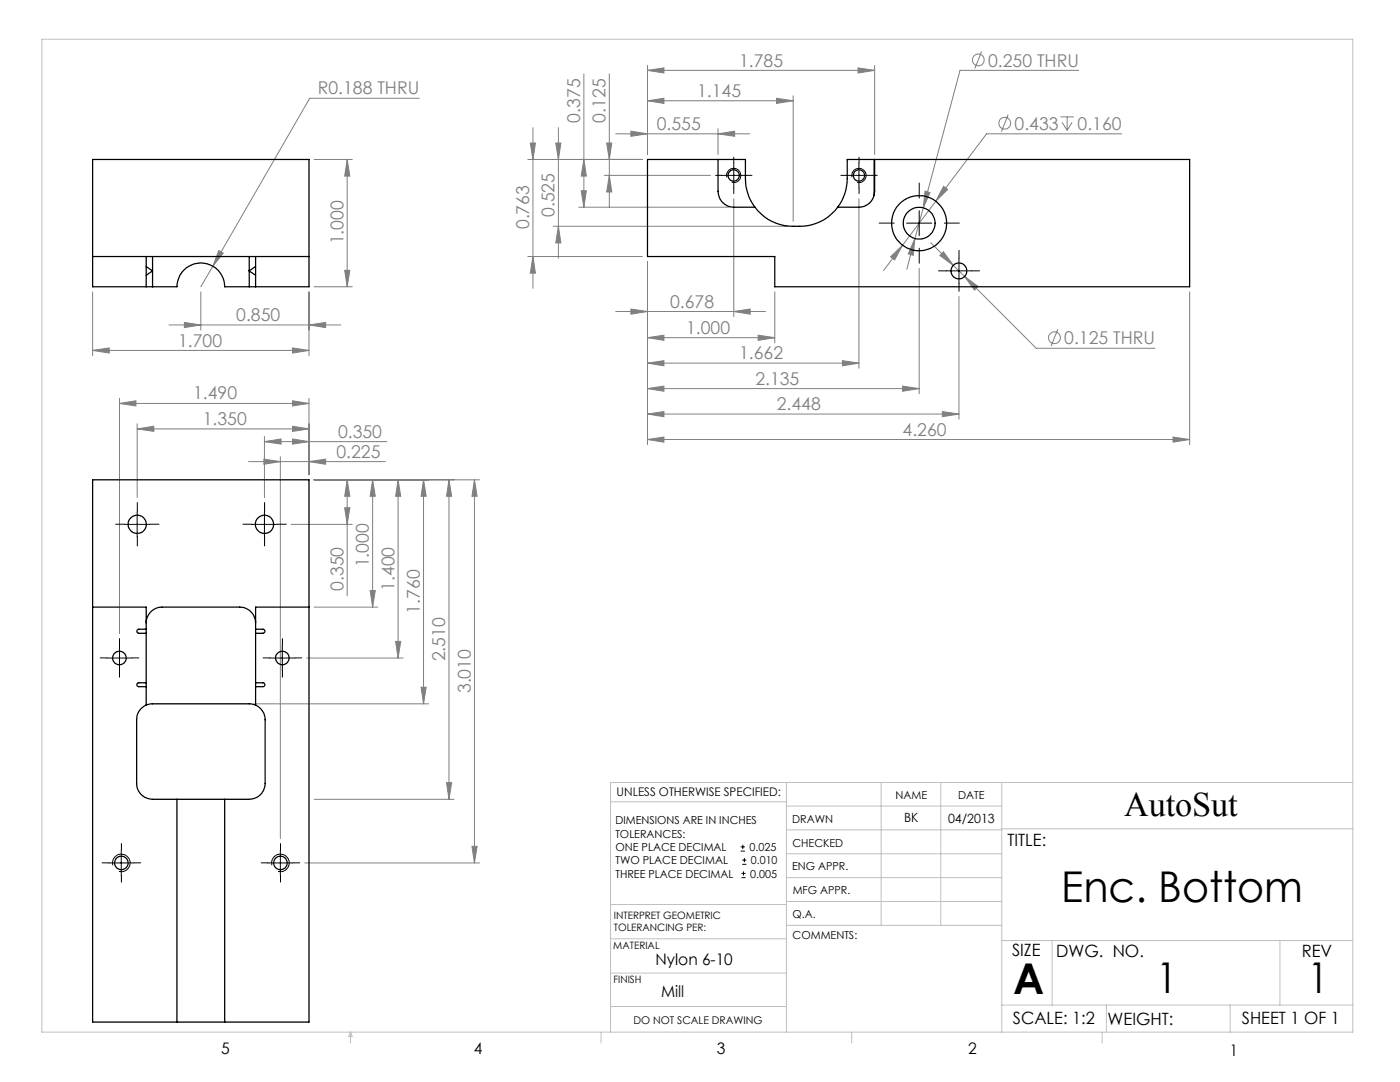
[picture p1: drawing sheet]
<svg xmlns="http://www.w3.org/2000/svg" width="279mm" height="216mm" viewBox="0 0 279 216" stroke-linecap="round" stroke-linejoin="round" font-family="sans-serif">
<g fill="none" stroke="#808080" stroke-width=".2">
<path d="M83.7 19.6h-21.9l-19.3 33.5M116.5 14.7v26.6M121.6 14.7v26.6M129.2 14l3.3-.5v1.1zM129.2 13.1v17.7M129.2 14h45.4M155 19.6l3.3 .5-3.3 .5zM158.3 19.1v25.1M171.2 13.5l3.4 .5-3.4 .6zM174.6 13.1v17.7M195.9 10.3l-1.3 3.4M215.3 14h-23.7l-7.3 27.5"/>
<path d="M62.7 31.8h7.6M69.3 31.8l.5 3.3h-1zM69.3 31.8v25.4M105.3 31.8h22.9M105.8 28.5h1.1l-.5 3.3zM106.4 25.5v32M110.9 28.5h1l-.5 3.3zM111.4 25.5v26M116 38.1h1l-.5 3.2zM116.5 31.8l.5 3.3h-1zM120.6 35h21.2M121.1 28.5h1l-.5 3.3z"/>
<path d="M121.6 35l.5 3.3h-1zM122.9 26.7h26.7M125.9 26.2l3.3 .5-3.3 .5zM129.2 20.1l3.3-.5v1zM129.2 20.1h29.1M143.3 26.7l3.3-.5v1zM143.3 25.7v5.1M146.4 39.7v23.5M171.4 39.7v33.8M184.6 38.1l1 .3-1.3 3.1zM188.3 37.2l.8 .6-2.3 2.3zM201.2 22.9l-1.4 3.4"/>
<path d="M211.6 23.3h2.7M211.9 24.4l1.1 1.6M213 23.3v2.7M214 24.4l-1 1.6M223.8 26.7h-26.9l-10.1 13.4M18.5 58.2v12.7M40.1 58.2v7.7M42.5 53.1l-2.4 4.1M43.7 50l.9 .5-2.1 2.6zM61.7 58.2v12.7M62.7 57.2h7.6M68.8 53.9h1l-.5 3.3z"/>
<path d="M105.3 51.2h22.9M106.4 51.2l.5 3.3h-1.1zM110.4 45.2h46.9M111.4 45.2l.5 3.3h-1zM115.5 41.3h30M129.2 52.2v36.5M154.6 58.2v10.2M177.7 51.3l2.4-2.4-1.6 3zM182.6 47.6l-.4 3.3-.9-.2zM182.6 47.6l-1.6 6.1M183.4 53.6v25M184.3 41.5l-1.7 6.1"/>
<path d="M185.8 48.4l4.5 4.6M186.8 40.1l-10.5 13.9M188.3 50.2l2 2.8-2.7-2zM190.3 53l2.2 2.2M191.4 59.2v24.4M192.5 55.2l2.7 2-.7 .7zM192.5 55.2l14.3 14.3h23.7M237.4 58.2v30.5M18.5 69.9l3.3-.5v1zM18.5 69.9h43.2M23.8 79.5v46.9M33.7 64.8h34.3"/>
<path d="M36.8 64.3l3.3 .5-3.3 .6zM58.4 69.4l3.3 .5-3.3 .5zM58.4 80l3.3 .5-3.3 .5zM61.7 64.8l3.3-.5v1.1zM61.7 79.5v15.2M122.9 62.2h29.9M125.9 61.7l3.3 .5-3.3 .5zM129.2 67.4l3.3-.5v1zM129.2 72.5l3.3-.5v1zM129.2 77.5l3.3-.5v1.1zM129.2 67.4h25.4M129.2 72.5h42.2"/>
<path d="M129.2 77.5h54.2M146.4 62.2l3.3-.5v1zM151.3 66.9l3.3 .5-3.3 .5zM168.1 72l3.3 .5-3.3 .5zM180.1 77l3.3 .5-3.3 .6zM211.1 65.7l-1.3 3.4M23.8 80.5l3.3-.5v1zM23.8 80.5h37.9M27.4 85.6l3.3-.5v1zM27.4 84.6v14.7M27.4 85.6h34.3M49.6 92.1h27.3"/>
<path d="M52.7 91.6l3.3 .5-3.3 .5zM52.8 88.1l3.3-.5v1zM52.8 87.1v12.2M52.8 88.1h24.4M56 91.1v76.2M58.4 87.6l3.3 .5-3.3 .5zM58.4 85.1l3.3 .5-3.3 .5zM61.7 92.1l3.3-.5v1zM62.7 95.7h33M69.3 95.7l.5 3.3h-1zM69.3 95.7v23.2M74.4 95.7l.5 3.3h-1z"/>
<path d="M74.4 95.7v25.4M79.4 95.7l.6 3.3h-1zM79.4 95.7v35.6M84.5 95.7l.6 3.3h-1.1zM84.5 95.7v44.7M89.6 95.7l.5 3.3h-1zM89.6 95.7v63.8M94.7 95.7l.5 3.3h-1zM94.7 95.7v76.5M129.2 82.6l3.3-.5v1zM129.2 87.7l3.3-.5v1zM129.2 82.6h62.2"/>
<path d="M129.2 87.7h108.2M188.1 82.1l3.3 .5-3.3 .5zM234.1 87.2l3.3 .5-3.3 .5zM58.1 104.6h12.2M68.8 101.3h1l-.5 3.3zM73.9 117.8h1l-.5 3.3zM61.2 131.3h19.3M62.7 121.1h12.7M79 128h1l-.6 3.3zM84 137.1h1.1l-.6 3.3zM50.7 140.4h34.8M62.7 159.5h27.9"/>
<path d="M89.1 156.2h1l-.5 3.3zM60.8 172.2h34.9M94.2 168.9h1l-.5 3.3z"/>
<circle cx="195.2" cy="12" r="1.18"/>
<circle cx="200.5" cy="24.6" r="1.18"/>
<circle cx="210.5" cy="67.4" r="1.18"/>
</g>
<g fill="none" stroke="#000" stroke-width=".2">
<path d="M143.9 35h5M145.1 35.4a1.41 1.41 0 0 1 1.2-1.8 1.41 1.41 0 0 1 1.5 1.5 1.41 1.41 0 0 1-1.8 1.3M146.4 32.5v5M168.9 35h5M170 35.4a1.42 1.42 0 0 1 1.3-1.8 1.42 1.42 0 0 1 1.5 1.5 1.42 1.42 0 0 1-1.7 1.3M171.4 32.5v5M180.9 44.5h5M183.4 42.1v4.9M188.9 54h5M191.4 51.6v5M24.9 104.6h5M27.4 102.1v5"/>
<path d="M50.3 104.6h5M52.8 102.1v5M21.3 131.3h5M23.8 128.8v5M53.8 131.3h5M56.3 128.8v5M21.7 172.2h5M22.5 172.6a1.75 1.75 0 0 1 1.5-2.1 1.75 1.75 0 0 1 1.9 1.8 1.75 1.75 0 0 1-2.2 1.6M24.2 169.7v5M53.4 172.2h5.1M54.3 172.6a1.75 1.75 0 0 1 1.5-2.1 1.75 1.75 0 0 1 1.9 1.8 1.75 1.75 0 0 1-2.2 1.6M56 169.7v5"/>
<path d="M147.8 169.8h.9M147.8 169h.9M148 175.1h.8M148 174.3h.8M148.1 172.5h.8M148.1 171.6h.8M148.2 168.6v.8M148.4 173.9v.8M148.6 171.2v.8"/>
</g>
<g fill="none" stroke="#c0c0c0" stroke-width=".2">
<path d="M8.4 7.8h261.6v198.2h-261.6zM121.8 160h35.2M157 156.1v49.9M175.9 156.1v28.5M187.7 156.1v28.5M199.9 156.1v49.9M270 156.1h-148.2v49.9M157 170.4h42.9M157 165.6h42.9M157 160.8h42.9M157 175.1h42.9M157 179.9h42.9"/>
<path d="M199.9 165.4h70.1M121.8 194.2h35.2M121.8 187.3h35.2M121.8 180.5h35.2M157 184.6h42.9M199.9 187.7h70.1M210 187.7v12.9M255.4 187.7v12.9M70 206v2.1M70 206l.3 .8h-.7zM119.9 206v2.1M121.8 200.8h35.2"/>
<path d="M170 206v2.1M199.9 200.6h70.1M220 206v2.1M220.8 200.6v5.4M245.5 200.6v5.4"/>
</g>
<g fill="none" stroke="#000" stroke-width=".2" stroke-dasharray="15.2 1.3 1.3 1.3">
<path d="M143.9 35h-1.1M146.4 32.5v-1.1M146.4 37.5v1.1M148.9 35h1.2M168.9 35h-1.1M171.4 32.5v-1.1M171.4 37.5v1.1M173.9 35h1.2M183.5 39.5v-3M178.5 44.5h-3M183.5 49.5v3M188.5 44.5h3"/>
<path d="M188.9 54h-1.6M191.4 51.5v-1.5M191.4 56.5v1.6M193.9 54h1.6M24.9 104.6h-1.8M27.4 102.1v-1.8M27.4 107.1v1.8M29.9 104.6h1.8M50.3 104.6h-1.8M52.8 102.1v-1.8M52.8 107.1v1.8M55.3 104.6h1.8"/>
<path d="M21.3 131.3h-1.3M23.8 128.8v-1.4M23.8 133.8v1.3M26.3 131.3h1.4M53.9 131.3h-1.4M56.4 128.8v-1.4M56.4 133.8v1.3M58.9 131.3h1.3M21.7 172.2h-1.3M24.2 169.7v-1.4M24.2 174.7v1.3M26.7 172.2h1.4"/>
<path d="M53.5 172.2h-1.4M56 169.7v-1.4M56 174.7v1.3M58.5 172.2h1.3"/>
</g>
<g fill="#808080">
<path d="M61.7 64.8l3.3-.5v1.1zM36.8 64.3l3.3 .5-3.3 .6zM58.4 69.4l3.3 .5-3.3 .5zM18.5 69.9l3.3-.5v1zM61.7 92.1l3.3-.5v1zM52.7 91.6l3.3 .5-3.3 .5zM58.4 87.6l3.3 .5-3.3 .5zM52.8 88.1l3.3-.5v1zM58.4 85.1l3.3 .5-3.3 .5zM27.4 85.6l3.3-.5v1zM58.4 80l3.3 .5-3.3 .5zM23.8 80.5l3.3-.5v1z"/>
<path d="M43.7 50l-1.2 3.1 2.1-2.6zM125.9 26.2l3.3 .5-3.3 .5zM143.3 26.7l3.3-.5v1zM129.2 20.1l3.3-.5v1zM155 19.6l3.3 .5-3.3 .5zM129.2 14l3.3-.5v1.1zM171.2 13.5l3.4 .5-3.4 .6zM125.9 61.7l3.3 .5-3.3 .5zM146.4 62.2l3.3-.5v1zM129.2 67.4l3.3-.5v1zM151.3 66.9l3.3 .5-3.3 .5zM129.2 72.5l3.3-.5v1zM168.1 72l3.3 .5-3.3 .5zM129.2 77.5l3.3-.5v1.1zM180.1 77l3.3 .5-3.3 .6zM129.2 82.6l3.3-.5v1zM188.1 82.1l3.3 .5-3.3 .5zM129.2 87.7l3.3-.5v1zM234.1 87.2l3.3 .5-3.3 .5zM182.6 47.6l-1.3 3.1 .9 .2zM184.6 38.1l-.3 3.4 1.3-3.1zM177.7 51.3l.8 .6 1.6-3zM188.3 37.2l-1.5 2.9 2.3-2.3zM188.3 50.2l-.7 .8 2.7 2zM192.5 55.2l2 2.7 .7-.7z"/>
<path d="M68.8 53.9h1l-.5 3.3zM69.3 31.8l.5 3.3h-1z"/>
<path d="M69.3 95.7l.5 3.3h-1zM68.8 101.3h1l-.5 3.3zM74.4 95.7l.5 3.3h-1zM73.9 117.8h1l-.5 3.3zM79.4 95.7l.6 3.3h-1zM79 128h1l-.6 3.3zM84.5 95.7l.6 3.3h-1.1zM84 137.1h1.1l-.6 3.3zM89.6 95.7l.5 3.3h-1zM89.1 156.2h1l-.5 3.3zM94.7 95.7l.5 3.3h-1zM94.2 168.9h1l-.5 3.3zM121.1 28.5h1l-.5 3.3zM121.6 35l.5 3.3h-1zM116.5 31.8l.5 3.3h-1zM116 38.1h1l-.5 3.2zM110.9 28.5h1l-.5 3.3zM111.4 45.2l.5 3.3h-1zM105.8 28.5h1.1l-.5 3.3zM106.4 51.2l.5 3.3h-1.1z"/>
</g>
<g fill="none" stroke="#000" stroke-width=".25">
<path d="M143.3 31.8v6.4a3.2 3.2 0 0 0 3.2 3.1h4.2M174.4 31.8v7.1M174.6 31.8v6.4a3.2 3.2 0 0 1-3.2 3.1h-4.2M18.5 51.2h43.2M29.2 53.2l1.2 .8-1.2 .9M29.2 57.2h1.2M29.2 57.2h-10.7v-25.4h43.2v25.4h-10.7M29.2 51.2v6M30.4 57.2h4.9a4.8 4.8 0 0 1 4.8-4.7 4.8 4.8 0 0 1 4.7 4.7h4.9M30.4 51.2v6M49.7 57.2h1.3M49.7 51.2v6"/>
<path d="M51 53.2l-1.3 .8 1.3 .9M51 51.2v6M150.7 41.3a9.7 9.7 0 0 0 8.9 3.9 9.4 9.4 0 0 0 7.6-3.9M150.7 41.3a9.5 9.5 0 0 1-1.9-5.7v-3.8h-19.6v19.4h25.4v6h82.8v-25.4h-68.3a20 20 0 0 1-.3 6.1l-.8 2.2-.8 1.2M18.5 121.1h10.7v19.6M29.2 136.2h-1.5a.39 .39 0 0 0-.4 .4 .39 .39 0 0 0 .4 .4h1.5M29.2 125.6h-1.5a.41 .41 0 0 0-.4 .4 .41 .41 0 0 0 .4 .4h1.5M29.2 124.3a3.2 3.2 0 0 1 3.1-3.2h15.5a3.2 3.2 0 0 1 3.2 3.2M51 125.6h1.5a.41 .41 0 0 1 .4 .4 .41 .41 0 0 1-.4 .4h-1.5M51 136.2h1.5a.39 .39 0 0 1 .4 .4 .39 .39 0 0 1-.4 .4h-1.5M61.7 121.1h-10.7v19.6M29.2 140.7a3.1 3.1 0 0 0-1.9 2.9v12.7a3.2 3.2 0 0 0 3.1 3.2h4.9"/>
<path d="M29.2 140.7l.9-.3h20l.9 .3M35.3 159.5h9.5M35.3 159.5v44.4M44.8 159.5v44.4M51 140.7a3.3 3.3 0 0 1 1.9 2.9v12.7a3.2 3.2 0 0 1-3.2 3.2h-4.9M35.3 203.9h9.5M35.3 203.9h-16.8v-108.2h43.2v108.2h-16.9"/>
<circle cx="146.4" cy="35" r="1.14"/>
<circle cx="171.4" cy="35" r="1.13"/>
<circle cx="183.4" cy="44.5" r="5.5"/>
<circle cx="183.5" cy="44.5" r="3.2"/>
<circle cx="191.4" cy="54" r="1.58"/>
<circle cx="27.4" cy="104.6" r="1.82"/>
<circle cx="52.8" cy="104.6" r="1.82"/>
<circle cx="23.8" cy="131.3" r="1.35"/>
<circle cx="56.4" cy="131.3" r="1.35"/>
<circle cx="24.2" cy="172.2" r="1.35"/>
<circle cx="56" cy="172.2" r="1.35"/>
</g>
<g font-size="8.5">
<text x="211.8" y="179.9">Enc. Bottom</text>
<text x="202.2" y="198.3">A</text>
<text x="230.8" y="198.1">1</text>
<text x="260.9" y="198.1">1</text>
</g>
<text font-size="6.9" x="224.3" y="162.9">AutoSut</text>
<g font-size="3.5" fill="#808080">
<text x="147.5" y="13.3">1.785</text>
<text x="197.2" y="13.3">0.250 THRU</text>
<text x="63.4" y="18.8">R0.188 THRU</text>
<text x="139.1" y="19.3">1.145</text>
<text x="115.8" y="24.5" transform="rotate(-90 115.8 24.5)">0.375</text>
<text x="120.8" y="24.5" transform="rotate(-90 120.8 24.5)">0.125</text>
<text x="131.1" y="25.9">0.555</text>
<text x="202.5" y="25.9">0.433</text>
<text x="215.1" y="25.9">0.160</text>
<text x="105.6" y="45.7" transform="rotate(-90 105.6 45.7)">0.763</text>
<text x="110.7" y="43.3" transform="rotate(-90 110.7 43.3)">0.525</text>
<text x="68.5" y="48.8" transform="rotate(-90 68.5 48.8)">1.000</text>
<text x="47.1" y="64.1">0.850</text>
<text x="133.7" y="61.4">0.678</text>
<text x="35.5" y="69.2">1.700</text>
<text x="136.9" y="66.6">1.000</text>
<text x="147.5" y="71.7">1.662</text>
<text x="212.4" y="68.7">0.125 THRU</text>
<text x="150.8" y="76.8">2.135</text>
<text x="38.5" y="79.7">1.490</text>
<text x="155" y="81.9">2.448</text>
<text x="40.5" y="84.8">1.350</text>
<text x="67.5" y="87.3">0.350</text>
<text x="180.1" y="86.9">4.260</text>
<text x="67.1" y="91.3">0.225</text>
<text x="73.6" y="113.2" transform="rotate(-90 73.6 113.2)">1.000</text>
<text x="68.5" y="117.9" transform="rotate(-90 68.5 117.9)">0.350</text>
<text x="78.7" y="117.9" transform="rotate(-90 78.7 117.9)">1.400</text>
<text x="83.8" y="122.5" transform="rotate(-90 83.8 122.5)">1.760</text>
<text x="88.9" y="132" transform="rotate(-90 88.9 132)">2.510</text>
<text x="93.9" y="138.3" transform="rotate(-90 93.9 138.3)">3.010</text>
</g>
<g font-size="3.4">
<text x="201.1" y="168.8">TITLE:</text>
<text x="202" y="190.8">SIZE</text>
<text x="210.8" y="190.9">DWG. NO.</text>
<text x="259.8" y="191">REV</text>
<text x="202.1" y="204.4">SCALE: 1:2</text>
<text x="221" y="204.5">WEIGHT:</text>
<text x="247.8" y="204.4">SHEET 1 OF 1</text>
</g>
<g font-size="3.2">
<text x="130.8" y="192.5">Nylon 6-10</text>
<text x="131.9" y="198.9">Mill</text>
<text x="44.2" y="210.4">5</text>
<text x="94.6" y="210.3">4</text>
<text x="143.1" y="210.4">3</text>
<text x="193.2" y="210.3">2</text>
<text x="245.4" y="210.6">1</text>
</g>
<g font-size="2.5">
<text x="180.4" y="164.1">BK</text>
<text x="189.2" y="164.2">04/2013</text>
</g>
<text font-size="2.4" x="123.1" y="158.9">UNLESS OTHERWISE SPECIFIED:</text>
<g font-size="2.2">
<text x="178.7" y="159.4">NAME</text>
<text x="191.2" y="159.4">DATE</text>
<text x="122.8" y="164.5">DIMENSIONS ARE IN INCHES</text>
<text x="122.8" y="167.1">TOLERANCES:</text>
<text x="158.1" y="164.2">DRAWN</text>
<text x="122.8" y="172.4">TWO PLACE DECIMAL</text>
<text x="122.8" y="169.8">ONE PLACE DECIMAL</text>
<text x="149.6" y="169.8">0.025</text>
<text x="149.9" y="172.5">0.010</text>
<text x="158.1" y="173.7">ENG APPR.</text>
<text x="158.2" y="169.1">CHECKED</text>
<text x="122.8" y="175.1">THREE PLACE DECIMAL</text>
<text x="149.7" y="175.1">0.005</text>
<text x="158.2" y="178.4">MFG APPR.</text>
<text x="158.2" y="183.2">Q.A.</text>
<text x="158.2" y="187.4">COMMENTS:</text>
</g>
<text font-size="2.1" x="126.4" y="204.3">DO NOT SCALE DRAWING</text>
<g font-size="2">
<text x="122.5" y="183.3">INTERPRET GEOMETRIC</text>
<text x="122.5" y="185.9">TOLERANCING PER:</text>
<text x="122.4" y="189.4">MATERIAL</text>
<text x="122.4" y="196.2">FINISH</text>
</g>
</svg>
